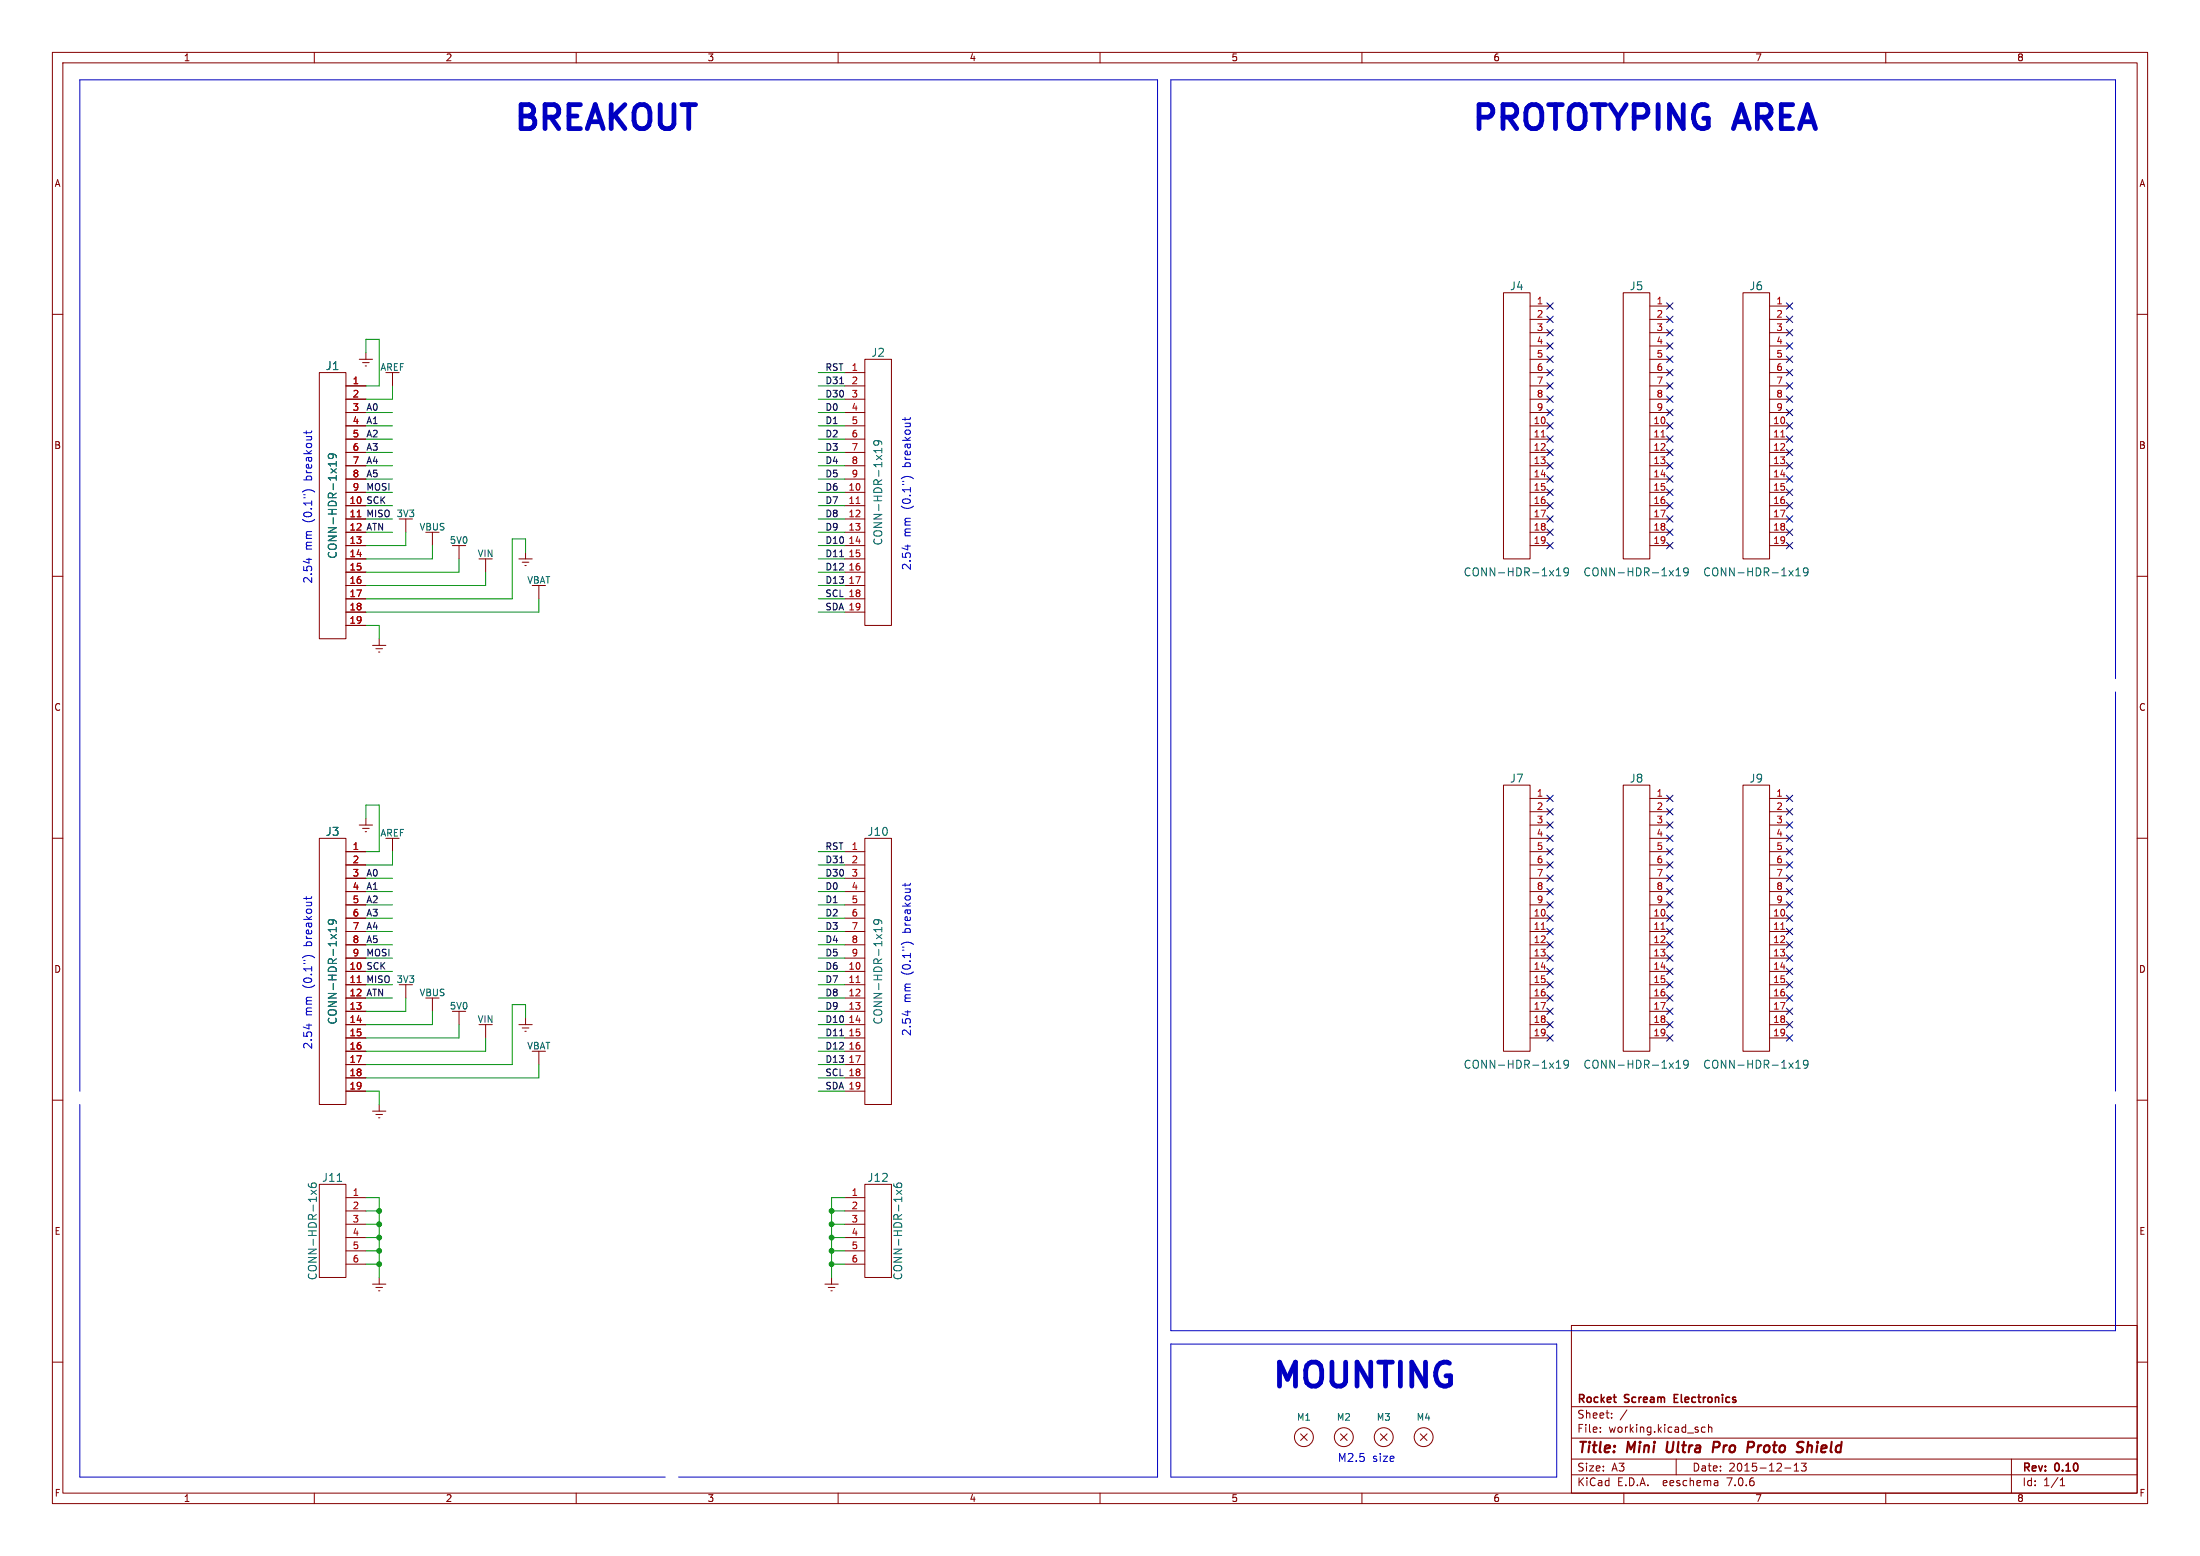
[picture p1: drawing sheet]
<svg xmlns="http://www.w3.org/2000/svg" width="420mm" height="297mm" viewBox="0 0 420 297" stroke-linecap="round" stroke-linejoin="round" font-family="sans-serif">
<g fill="none" stroke="#840000" stroke-width=".19">
<path d="M10 10h400v277h-400zM12 12h396v273h-396zM60 10v2M110 10v2M160 10v2M210 10v2M260 10v2M310 10v2M360 10v2M10 60h2M287 55.9h5.1v50.8h-5.1zM292.1 58.4h3.8"/>
<path d="M309.9 55.9h5.1v50.8h-5.1zM315 58.4h3.8M332.7 55.9h5.1v50.8h-5.1zM337.8 58.4h3.8M408 60h2M61 71.1h5v50.8h-5zM66 73.7h3.8M66 76.2h3.8M66 78.7h3.8M68.6 68.6h2.5M69.2 69.2h1.3M69.7 69.9h.3"/>
<path d="M69.8 67.3v1.3M74.9 71.1v2.6M161.3 71.1h3.8M161.3 73.7h3.8M161.3 76.2h3.8M161.3 78.7h3.8M165.1 68.6h5.1v50.8h-5.1zM292.1 61h3.8M292.1 63.5h3.8M292.1 66h3.8M292.1 68.6h3.8M292.1 71.1h3.8"/>
<path d="M292.1 73.7h3.8M292.1 76.2h3.8M292.1 78.7h3.8M315 61h3.8M315 63.5h3.8M315 66h3.8M315 68.6h3.8M315 71.1h3.8M315 73.7h3.8M315 76.2h3.8M315 78.7h3.8M337.8 61h3.8"/>
<path d="M337.8 63.5h3.8M337.8 66h3.8M337.8 68.6h3.8M337.8 71.1h3.8M337.8 73.7h3.8M337.8 76.2h3.8M337.8 78.7h3.8M66 81.3h3.8M66 83.8h3.8M66 86.4h3.8M66 88.9h3.8M66 91.4h3.8"/>
<path d="M66 94h3.8M66 96.5h3.8M66 99.1h3.8M77.5 99.1v2.5M161.3 81.3h3.8M161.3 83.8h3.8M161.3 86.4h3.8M161.3 88.9h3.8M161.3 91.4h3.8M161.3 94h3.8M161.3 96.5h3.8M161.3 99.1h3.8"/>
<path d="M292.1 81.3h3.8M292.1 83.8h3.8M292.1 86.4h3.8M292.1 88.9h3.8M292.1 91.4h3.8M292.1 94h3.8M292.1 96.5h3.8M292.1 99.1h3.8M315 81.3h3.8M315 83.8h3.8M315 86.4h3.8M315 88.9h3.8"/>
<path d="M315 91.4h3.8M315 94h3.8M315 96.5h3.8M315 99.1h3.8M337.8 81.3h3.8M337.8 83.8h3.8M337.8 86.4h3.8M337.8 88.9h3.8M337.8 91.4h3.8M337.8 94h3.8M337.8 96.5h3.8M337.8 99.1h3.8"/>
<path d="M10 110h2M66 101.6h3.8M66 104.1h3.8M66 106.7h3.8M66 109.2h3.8M66 111.8h3.8M66 114.3h3.8M66 116.8h3.8M66 119.4h3.8M82.5 101.6v2.5M87.6 104.1v2.6M92.7 106.7v2.5"/>
<path d="M99.1 106.7h2.5M99.7 107.3h1.3M100.2 108h.3M100.3 105.4v1.3M102.9 111.8v2.5M161.3 101.6h3.8M161.3 104.1h3.8M161.3 106.7h3.8M161.3 109.2h3.8M161.3 111.8h3.8M161.3 114.3h3.8M161.3 116.8h3.8"/>
<path d="M292.1 101.6h3.8M292.1 104.1h3.8M315 101.6h3.8M315 104.1h3.8M337.8 101.6h3.8M337.8 104.1h3.8M408 110h2M71.1 123.2h2.6M71.8 123.8h1.2M72.3 124.5h.2M72.4 121.9v1.3M10 160h2"/>
<path d="M68.6 157.5h2.5M69.2 158.1h1.3M69.7 158.8h.3M69.8 156.2v1.3M287 149.9h5.1v50.8h-5.1zM292.1 154.9h3.8M292.1 152.4h3.8M292.1 157.5h3.8M309.9 149.9h5.1v50.8h-5.1zM315 154.9h3.8M315 152.4h3.8M315 157.5h3.8"/>
<path d="M332.7 149.9h5.1v50.8h-5.1zM337.8 154.9h3.8M337.8 152.4h3.8M337.8 157.5h3.8M408 160h2M61 160h5v50.8h-5zM66 175.3h3.8M66 177.8h3.8M66 162.6h3.8M66 165.1h3.8M66 167.6h3.8M66 170.2h3.8"/>
<path d="M66 172.7h3.8M74.9 160v2.6M161.3 175.3h3.8M161.3 177.8h3.8M161.3 162.6h3.8M161.3 165.1h3.8M161.3 167.6h3.8M161.3 170.2h3.8M161.3 172.7h3.8M165.1 160h5.1v50.8h-5.1zM292.1 175.3h3.8M292.1 177.8h3.8"/>
<path d="M292.1 160h3.8M292.1 162.6h3.8M292.1 165.1h3.8M292.1 167.6h3.8M292.1 170.2h3.8M292.1 172.7h3.8M315 175.3h3.8M315 177.8h3.8M315 160h3.8M315 162.6h3.8M315 165.1h3.8M315 167.6h3.8"/>
<path d="M315 170.2h3.8M315 172.7h3.8M337.8 175.3h3.8M337.8 177.8h3.8M337.8 160h3.8M337.8 162.6h3.8M337.8 165.1h3.8M337.8 167.6h3.8M337.8 170.2h3.8M337.8 172.7h3.8M66 180.3h3.8M66 182.9h3.8"/>
<path d="M66 185.4h3.8M66 188h3.8M66 190.5h3.8M66 193h3.8M66 195.6h3.8M66 198.1h3.8M77.5 188v2.5M82.5 190.5v2.5M87.6 193v2.6M92.7 195.6v2.5M99.1 195.6h2.5M99.7 196.2h1.3"/>
<path d="M100.2 196.9h.3M100.3 194.3v1.3M161.3 180.3h3.8M161.3 182.9h3.8M161.3 185.4h3.8M161.3 188h3.8M161.3 190.5h3.8M161.3 193h3.8M161.3 195.6h3.8M161.3 198.1h3.8M292.1 180.3h3.8M292.1 182.9h3.8"/>
<path d="M292.1 185.4h3.8M292.1 188h3.8M292.1 190.5h3.8M292.1 193h3.8M292.1 195.6h3.8M292.1 198.1h3.8M315 180.3h3.8M315 182.9h3.8M315 185.4h3.8M315 188h3.8M315 190.5h3.8M315 193h3.8"/>
<path d="M315 195.6h3.8M315 198.1h3.8M337.8 180.3h3.8M337.8 182.9h3.8M337.8 185.4h3.8M337.8 188h3.8M337.8 190.5h3.8M337.8 193h3.8M337.8 195.6h3.8M337.8 198.1h3.8M10 210h2M66 200.7h3.8"/>
<path d="M66 203.2h3.8M66 205.7h3.8M66 208.3h3.8M71.1 212.1h2.6M71.8 212.7h1.2M72.3 213.4h.2M72.4 210.8v1.3M102.9 200.7v2.5M161.3 200.7h3.8M161.3 203.2h3.8M161.3 205.7h3.8M161.3 208.3h3.8"/>
<path d="M408 210h2M61 226.1h5v17.7h-5zM66 231.1h3.8M66 228.6h3.8M66 233.7h3.8M66 236.2h3.8M66 238.8h3.8M161.3 231.1h3.8M161.3 228.6h3.8M161.3 233.7h3.8M161.3 236.2h3.8M161.3 238.8h3.8"/>
<path d="M165.1 226.1h5.1v17.7h-5.1zM10 260h2M66 241.3h3.8M71.1 245.1h2.6M71.8 245.7h1.2M72.3 246.4h.2M72.4 243.8v1.3M157.5 245.1h2.5M158.1 245.7h1.3M158.6 246.4h.3M158.7 243.8v1.3M161.3 241.3h3.8"/>
<path d="M300 253h108v32h-108zM408 260h2M248.3 273.7l1.3 1.3M249.6 273.7l-1.3 1.3M255.9 273.7l1.3 1.3M257.2 273.7l-1.3 1.3M263.5 273.7l1.3 1.3M264.8 273.7l-1.3 1.3M271.1 273.7l1.3 1.3M272.4 273.7l-1.3 1.3M300 278.5h108M300 274.5h108"/>
<path d="M300 268.5h108M305.5 273.2v.2M305.5 272.5v.1M307.7 270.5v.2M307.7 269.8v.1M310.6 269.1l-1.3 1.9M320 278.5v3M325.5 272.5l-.4-.1-.3 .3 .1 .6h.6M326.2 272.5l.2-.1 .3 .1 .1 .9M326.2 271.9v1.5M342.5 279.7l.4-.4v1.5M343.9 279.3h.9l-.5 .6 .4 .1v.6l-.2 .2-.6-.2"/>
<path d="M384 278.5v6.5M60 285v2M110 285v2M160 285v2M210 285v2M260 285v2M300 281.5h108M310 285v2M327.9 282.7v.9M327.9 283.5l-.1 .1M327.9 282.9l-.1 .1M340.7 280.2h1.2"/>
<path d="M342.5 280.8h.9M360 285v2M393.3 283.6h.9M393.3 282.5l.4-.4v1.5"/>
<circle cx="248.9" cy="274.3" r="1.8"/>
<circle cx="256.5" cy="274.3" r="1.8"/>
<circle cx="264.2" cy="274.3" r="1.8"/>
<circle cx="271.8" cy="274.3" r="1.8"/>
</g>
<path d="M318.3 275.2l-.2 1.6 .4 .4M328 275.2h-.8l-.2 2M328 276.2l-.9 .1M333.8 275.2l.9 .1a.58 .58 0 0 1-.3 1h-.8M345.2 275.2l-.2 2M345.7 275.9l-.6 .2" fill="none" stroke="#840000" stroke-width=".4"/>
<path d="M319.6 266.9h.5M320.3 266.2h-.7v1.5h.7" fill="none" stroke="#840000" stroke-width=".3"/>
<path d="M68.2 98.6h.7M163.4 96.1h.8M294.2 83.4h.8M317.1 83.4h.7M340 83.4h.7M294.2 177.4h.8M317.1 177.4h.7M340 177.4h.7M68.2 187.5h.7M163.4 187.5h.8" fill="none" stroke="#a90000" stroke-width=".19"/>
<g fill="none" stroke="#006464" stroke-width=".19">
<path d="M63.3 86.7l.3 .2v.3l-.3 .3-.6-.1v-.5l.1-.2a1.01 1.01 0 0 1 1.4 .4v.3M64.2 88.1v.9M64.2 88.5h-1.5l.4 .5M167.5 84.1l.3 .3v.3l-.3 .3-.6-.2-.1-.4 .2-.2a1.01 1.01 0 0 1 1.3 .3v.3M168.3 85.6v.8M168.3 86h-1.5l.4 .4M297.1 109.9h.9M297.1 108.8l.4-.4v1.5M299.4 109l-.3 .3h-.3l-.2-.3 .1-.5 .4-.1 .3 .1a1.01 1.01 0 0 1-.4 1.4h-.3M320 108.8l.4-.4v1.5M320 109.9h.8M322.3 109l-.3 .3h-.3l-.3-.3 .2-.5 .4-.1 .2 .1a1.01 1.01 0 0 1-.3 1.4h-.3"/>
<path d="M342.8 109.9h.9M342.8 108.8l.5-.4v1.5M345.2 109l-.3 .3h-.3l-.3-.3 .1-.5 .5-.1 .2 .1a1.01 1.01 0 0 1-.4 1.4h-.3M63.3 175.6l.3 .2v.3l-.3 .3-.6-.1v-.5l.1-.2a1.01 1.01 0 0 1 1.4 .4v.3M64.2 177v.9M64.2 177.4h-1.5l.4 .5M167.5 175.6l.3 .2v.3l-.3 .3-.6-.1-.1-.5 .2-.2a1.01 1.01 0 0 1 1.3 .4v.3M168.3 177.4h-1.5l.4 .5M168.3 177v.9M297.1 203.9h.9M297.1 202.8l.4-.4v1.5M299.4 203l-.3 .3h-.3l-.2-.3 .1-.6h.4l.3 .1a1.01 1.01 0 0 1-.4 1.4h-.3"/>
<path d="M320 203.9h.8M320 202.8l.4-.4v1.5M322.3 203l-.3 .3h-.3l-.3-.3 .2-.6h.4l.2 .1a1.01 1.01 0 0 1-.3 1.4h-.3M342.8 203.9h.9M342.8 202.8l.5-.4v1.5M345.2 203l-.3 .3h-.3l-.3-.3 .1-.6h.5l.2 .1a1.01 1.01 0 0 1-.4 1.4h-.3M58.9 226a.6 .6 0 0 0 .6 .7h.6l.2-.2 .1-.4-.2-.2-.5-.1-.2 .2-.1 .4 .3 .3M59.4 227.2l1 .8M60.4 227.2l-1 .8M64.4 225.5h.8M170.6 226a.6 .6 0 0 0 .7 .7h.6l.2-.2v-.4l-.1-.2-.5-.1-.2 .2-.1 .4 .3 .3M171.1 227.2l1 .8"/>
<path d="M172.1 227.2l-1 .8"/>
</g>
<path d="M160.3 73.2h.7M160.3 106.3h.7M160.3 164.7h.7M160.3 197.7h.7" fill="none" stroke="#0f0f0f" stroke-width=".19"/>
<g fill="none" stroke="#0000c2" stroke-width=".19">
<path d="M172.8 79.7v.6M173.8 79.7l-.2 .4h-1.3M57.8 93.9a1.75 1.75 0 0 1 2.3 0M58.5 82.2v.6M59.5 82.2l-.2 .4h-1.3M172.1 91.4a1.75 1.75 0 0 1 2.3 0M59 106.5v1M173.3 104v1M403.9 129.5v-114.3h-180.4v238.8h180.4v-43.2M403.9 132.1v76.2M58.5 171.1v.6M59.5 171.1l-.2 .4h-1.3"/>
<path d="M172.8 168.6v.6M173.8 168.6l-.2 .4h-1.3M57.8 182.8a1.75 1.75 0 0 1 2.3 0M59 195.4v1M172.1 180.3a1.75 1.75 0 0 1 2.3 0M173.3 192.9v1M15.2 210.8v71.1h111.8M15.2 208.3v-193.1h205.8v266.7h-91.5M223.5 256.5h73.7v25.4h-73.7z"/>
</g>
<g fill="none" stroke="#009600" stroke-width=".19">
<path d="M69.8 67.3v-2.5h2.6v8.9h-2.6M69.8 78.7h5.1M74.9 73.7v2.5h-5.1M156.2 78.7h5.1M156.2 71.1h5.1M156.2 76.2h5.1M156.2 73.7h5.1M69.8 86.4h5.1M69.8 88.9h5.1M69.8 83.8h5.1M69.8 91.4h5.1M69.8 94h5.1"/>
<path d="M69.8 96.5h5.1M69.8 81.3h5.1M69.8 99.1h5.1M156.2 86.4h5.1M156.2 88.9h5.1M156.2 83.8h5.1M156.2 91.4h5.1M156.2 94h5.1M156.2 96.5h5.1M156.2 81.3h5.1M156.2 99.1h5.1M69.8 119.4h2.6v2.5"/>
<path d="M69.8 101.6h5.1M77.5 101.6v2.5h-7.7M82.5 104.1v2.6h-12.7M87.6 106.7v2.5h-17.8M92.7 109.2v2.6h-22.9M100.3 105.4v-2.5h-2.5v11.4h-28M102.9 114.3v2.5h-33.1M156.2 106.7h5.1M156.2 116.8h5.1M156.2 114.3h5.1M156.2 111.8h5.1M156.2 101.6h5.1"/>
<path d="M156.2 109.2h5.1M156.2 104.1h5.1M69.8 156.2v-2.5h2.6v8.9h-2.6M69.8 175.3h5.1M69.8 177.8h5.1M69.8 167.6h5.1M69.8 172.7h5.1M69.8 170.2h5.1M74.9 162.6v2.5h-5.1M156.2 175.3h5.1M156.2 177.8h5.1M156.2 162.6h5.1"/>
<path d="M156.2 165.1h5.1M156.2 167.6h5.1M156.2 172.7h5.1M156.2 170.2h5.1M69.8 180.3h5.1M69.8 185.4h5.1M69.8 190.5h5.1M69.8 182.9h5.1M69.8 188h5.1M77.5 190.5v2.5h-7.7M82.5 193v2.6h-12.7M87.6 195.6v2.5h-17.8"/>
<path d="M92.7 198.1v2.6h-22.9M100.3 194.3v-2.5h-2.5v11.4h-28M156.2 180.3h5.1M156.2 185.4h5.1M156.2 193h5.1M156.2 195.6h5.1M156.2 190.5h5.1M156.2 198.1h5.1M156.2 182.9h5.1M156.2 188h5.1M69.8 208.3h2.6v2.5M102.9 203.2v2.5h-33.1"/>
<path d="M156.2 205.7h5.1M156.2 208.3h5.1M156.2 203.2h5.1M156.2 200.7h5.1M69.8 231.1h2.6M69.8 228.6h2.6v15.2M69.8 233.7h2.6M69.8 236.2h2.6M69.8 238.8h2.6M158.7 231.1h2.6M158.7 233.7h2.6M158.7 236.2h2.6"/>
<path d="M158.7 238.8h2.6M161.3 228.6h-2.6v15.2M69.8 241.3h2.6M158.7 241.3h2.6"/>
</g>
<g fill="none" stroke="#000084" stroke-width=".19">
<path d="M295.3 57.8l1.2 1.2M296.5 57.8l-1.2 1.2M318.2 57.8l1.2 1.2M319.4 57.8l-1.2 1.2M341 57.8l1.2 1.2M342.2 57.8l-1.2 1.2M295.3 62.9l1.2 1.2M295.3 60.4l1.2 1.2M295.3 68l1.2 1.2M295.3 65.4l1.2 1.2M295.3 70.5l1.2 1.2M295.3 75.6l1.2 1.2"/>
<path d="M295.3 73.1l1.2 1.2M295.3 78.1l1.2 1.2M296.5 62.9l-1.2 1.2M296.5 60.4l-1.2 1.2M296.5 68l-1.2 1.2M296.5 65.4l-1.2 1.2M296.5 70.5l-1.2 1.2M296.5 75.6l-1.2 1.2M296.5 73.1l-1.2 1.2M296.5 78.1l-1.2 1.2M318.2 65.4l1.2 1.2M318.2 73.1l1.2 1.2"/>
<path d="M318.2 75.6l1.2 1.2M318.2 70.5l1.2 1.2M318.2 68l1.2 1.2M318.2 62.9l1.2 1.2M318.2 60.4l1.2 1.2M318.2 78.1l1.2 1.2M319.4 65.4l-1.2 1.2M319.4 73.1l-1.2 1.2M319.4 75.6l-1.2 1.2M319.4 70.5l-1.2 1.2M319.4 68l-1.2 1.2M319.4 62.9l-1.2 1.2"/>
<path d="M319.4 78.1l-1.2 1.2M319.4 60.4l-1.2 1.2M341 62.9l1.2 1.2M341 73.1l1.2 1.2M341 70.5l1.2 1.2M341 75.6l1.2 1.2M341 68l1.2 1.2M341 78.1l1.2 1.2M341 60.4l1.2 1.2M341 65.4l1.2 1.2M342.2 62.9l-1.2 1.2M342.2 73.1l-1.2 1.2"/>
<path d="M342.2 70.5l-1.2 1.2M342.2 75.6l-1.2 1.2M342.2 68l-1.2 1.2M342.2 78.1l-1.2 1.2M342.2 65.4l-1.2 1.2M342.2 60.4l-1.2 1.2M295.3 88.3l1.2 1.2M295.3 93.4l1.2 1.2M295.3 98.5l1.2 1.2M295.3 95.9l1.2 1.2M295.3 90.8l1.2 1.2M295.3 85.8l1.2 1.2"/>
<path d="M295.3 83.2l1.2 1.2M295.3 80.7l1.2 1.2M296.5 88.3l-1.2 1.2M296.5 95.9l-1.2 1.2M296.5 93.4l-1.2 1.2M296.5 90.8l-1.2 1.2M296.5 85.8l-1.2 1.2M296.5 98.5l-1.2 1.2M296.5 83.2l-1.2 1.2M296.5 80.7l-1.2 1.2M318.2 95.9l1.2 1.2M318.2 88.3l1.2 1.2"/>
<path d="M318.2 98.5l1.2 1.2M318.2 85.8l1.2 1.2M318.2 90.8l1.2 1.2M318.2 93.4l1.2 1.2M318.2 80.7l1.2 1.2M318.2 83.2l1.2 1.2M319.4 85.8l-1.2 1.2M319.4 95.9l-1.2 1.2M319.4 93.4l-1.2 1.2M319.4 98.5l-1.2 1.2M319.4 90.8l-1.2 1.2M319.4 80.7l-1.2 1.2"/>
<path d="M319.4 88.3l-1.2 1.2M319.4 83.2l-1.2 1.2M341 95.9l1.2 1.2M341 98.5l1.2 1.2M341 93.4l1.2 1.2M341 88.3l1.2 1.2M341 85.8l1.2 1.2M341 90.8l1.2 1.2M341 83.2l1.2 1.2M341 80.7l1.2 1.2M342.2 95.9l-1.2 1.2M342.2 98.5l-1.2 1.2"/>
<path d="M342.2 93.4l-1.2 1.2M342.2 85.8l-1.2 1.2M342.2 90.8l-1.2 1.2M342.2 83.2l-1.2 1.2M342.2 80.7l-1.2 1.2M342.2 88.3l-1.2 1.2M295.3 101l1.2 1.2M295.3 103.5l1.2 1.2M296.5 101l-1.2 1.2M296.5 103.5l-1.2 1.2M318.2 103.5l1.2 1.2M318.2 101l1.2 1.2"/>
<path d="M319.4 101l-1.2 1.2M319.4 103.5l-1.2 1.2M341 103.5l1.2 1.2M341 101l1.2 1.2M342.2 103.5l-1.2 1.2M342.2 101l-1.2 1.2M295.3 151.8l1.2 1.2M295.3 156.9l1.2 1.2M295.3 154.3l1.2 1.2M295.3 159.4l1.2 1.2M296.5 151.8l-1.2 1.2M296.5 156.9l-1.2 1.2"/>
<path d="M296.5 154.3l-1.2 1.2M296.5 159.4l-1.2 1.2M318.2 151.8l1.2 1.2M318.2 156.9l1.2 1.2M318.2 154.3l1.2 1.2M318.2 159.4l1.2 1.2M319.4 151.8l-1.2 1.2M319.4 156.9l-1.2 1.2M319.4 154.3l-1.2 1.2M319.4 159.4l-1.2 1.2M341 154.3l1.2 1.2M341 151.8l1.2 1.2"/>
<path d="M341 159.4l1.2 1.2M341 156.9l1.2 1.2M342.2 156.9l-1.2 1.2M342.2 154.3l-1.2 1.2M342.2 151.8l-1.2 1.2M342.2 159.4l-1.2 1.2M295.3 174.7l1.2 1.2M295.3 172.1l1.2 1.2M295.3 164.5l1.2 1.2M295.3 162l1.2 1.2M295.3 169.6l1.2 1.2M295.3 167l1.2 1.2"/>
<path d="M295.3 177.2l1.2 1.2M295.3 179.7l1.2 1.2M296.5 174.7l-1.2 1.2M296.5 177.2l-1.2 1.2M296.5 164.5l-1.2 1.2M296.5 162l-1.2 1.2M296.5 169.6l-1.2 1.2M296.5 172.1l-1.2 1.2M296.5 167l-1.2 1.2M296.5 179.7l-1.2 1.2M318.2 179.7l1.2 1.2M318.2 177.2l1.2 1.2"/>
<path d="M318.2 162l1.2 1.2M318.2 164.5l1.2 1.2M318.2 167l1.2 1.2M318.2 174.7l1.2 1.2M318.2 169.6l1.2 1.2M318.2 172.1l1.2 1.2M319.4 179.7l-1.2 1.2M319.4 177.2l-1.2 1.2M319.4 174.7l-1.2 1.2M319.4 162l-1.2 1.2M319.4 172.1l-1.2 1.2M319.4 167l-1.2 1.2"/>
<path d="M319.4 164.5l-1.2 1.2M319.4 169.6l-1.2 1.2M341 169.6l1.2 1.2M341 172.1l1.2 1.2M341 174.7l1.2 1.2M341 167l1.2 1.2M341 177.2l1.2 1.2M341 179.7l1.2 1.2M341 164.5l1.2 1.2M341 162l1.2 1.2M342.2 167l-1.2 1.2M342.2 169.6l-1.2 1.2"/>
<path d="M342.2 164.5l-1.2 1.2M342.2 172.1l-1.2 1.2M342.2 174.7l-1.2 1.2M342.2 179.7l-1.2 1.2M342.2 177.2l-1.2 1.2M342.2 162l-1.2 1.2M295.3 197.5l1.2 1.2M295.3 195l1.2 1.2M295.3 189.9l1.2 1.2M295.3 192.4l1.2 1.2M295.3 182.3l1.2 1.2M295.3 184.8l1.2 1.2"/>
<path d="M295.3 187.4l1.2 1.2M296.5 197.5l-1.2 1.2M296.5 182.3l-1.2 1.2M296.5 184.8l-1.2 1.2M296.5 195l-1.2 1.2M296.5 189.9l-1.2 1.2M296.5 187.4l-1.2 1.2M296.5 192.4l-1.2 1.2M318.2 189.9l1.2 1.2M318.2 192.4l1.2 1.2M318.2 187.4l1.2 1.2M318.2 182.3l1.2 1.2"/>
<path d="M318.2 195l1.2 1.2M318.2 197.5l1.2 1.2M318.2 184.8l1.2 1.2M319.4 189.9l-1.2 1.2M319.4 192.4l-1.2 1.2M319.4 187.4l-1.2 1.2M319.4 182.3l-1.2 1.2M319.4 195l-1.2 1.2M319.4 197.5l-1.2 1.2M319.4 184.8l-1.2 1.2M341 192.4l1.2 1.2M341 197.5l1.2 1.2"/>
<path d="M341 189.9l1.2 1.2M341 195l1.2 1.2M341 184.8l1.2 1.2M341 182.3l1.2 1.2M341 187.4l1.2 1.2M342.2 192.4l-1.2 1.2M342.2 197.5l-1.2 1.2M342.2 189.9l-1.2 1.2M342.2 195l-1.2 1.2M342.2 184.8l-1.2 1.2M342.2 182.3l-1.2 1.2M342.2 187.4l-1.2 1.2"/>
</g>
<g fill="#009600" stroke="#009600" stroke-width=".19">
<circle cx="158.7" cy="231.1" r=".46"/>
<circle cx="72.4" cy="233.7" r=".46"/>
<circle cx="72.4" cy="238.8" r=".46"/>
<circle cx="72.4" cy="236.2" r=".46"/>
<circle cx="72.4" cy="231.1" r=".46"/>
<circle cx="72.4" cy="241.3" r=".46"/>
<circle cx="158.7" cy="236.2" r=".46"/>
<circle cx="158.7" cy="238.8" r=".46"/>
<circle cx="158.7" cy="241.3" r=".46"/>
<circle cx="158.7" cy="233.7" r=".46"/>
</g>
<g font-size="6.4" fill="#0000c2">
<text x="97.8" y="25.2">BREAKOUT</text>
<text x="280.7" y="25.2">PROTOTYPING</text>
<text x="331.7" y="25.2">AREA</text>
<text x="242.6" y="265.2">MOUNTING</text>
</g>
<g font-size="2.8" fill="#840000">
<text x="301" y="277.9">Title:</text>
<text x="310.6" y="277.9">Mini</text>
<text x="319" y="277.9">Ultra</text>
<text x="328.6" y="277.9">Pro</text>
<text x="336" y="277.9">Proto</text>
<text x="346.3" y="277.9">Shield</text>
</g>
<g font-size="2.1" fill="#006464">
<text x="288.2" y="55.6">J4</text>
<text x="311" y="55.6">J5</text>
<text x="333.9" y="55.6">J6</text>
<text x="62.1" y="70.8">J1</text>
<text x="166.3" y="68.3">J2</text>
<text x="64.5" y="106.8" transform="rotate(-90 64.5 106.8)">CONN-HDR-1x19</text>
<text x="168.6" y="104.2" transform="rotate(-90 168.6 104.2)">CONN-HDR-1x19</text>
<text x="279.3" y="110.2">CONN-HDR-1x19</text>
<text x="302.2" y="110.2">CONN-HDR-1x19</text>
<text x="325" y="110.2">CONN-HDR-1x19</text>
<text x="288.2" y="149.6">J7</text>
<text x="311" y="149.6">J8</text>
<text x="333.9" y="149.6">J9</text>
<text x="62.1" y="159.7">J3</text>
<text x="165.5" y="159.7">J10</text>
<text x="64.5" y="195.7" transform="rotate(-90 64.5 195.7)">CONN-HDR-1x19</text>
<text x="168.6" y="195.7" transform="rotate(-90 168.6 195.7)">CONN-HDR-1x19</text>
<text x="279.3" y="204.2">CONN-HDR-1x19</text>
<text x="302.2" y="204.2">CONN-HDR-1x19</text>
<text x="325" y="204.2">CONN-HDR-1x19</text>
<text x="61.4" y="225.8">J11</text>
<text x="165.5" y="225.8">J12</text>
<text x="60.7" y="244.5" transform="rotate(-90 60.7 244.5)">CONN-HDR-1x6</text>
<text x="172.4" y="244.5" transform="rotate(-90 172.4 244.5)">CONN-HDR-1x6</text>
</g>
<g font-size="2.1" fill="#0000c2">
<text x="174" y="89.1" transform="rotate(-90 174 89.1)">breakout</text>
<text x="59.7" y="91.6" transform="rotate(-90 59.7 91.6)">breakout</text>
<text x="59.7" y="99.7" transform="rotate(-90 59.7 99.7)">(0.1&quot;)</text>
<text x="174" y="97.2" transform="rotate(-90 174 97.2)">(0.1&quot;)</text>
<text x="59.7" y="105.1" transform="rotate(-90 59.7 105.1)">mm</text>
<text x="174" y="102.6" transform="rotate(-90 174 102.6)">mm</text>
<text x="59.7" y="111.5" transform="rotate(-90 59.7 111.5)">2.54</text>
<text x="174" y="109" transform="rotate(-90 174 109)">2.54</text>
<text x="174" y="178" transform="rotate(-90 174 178)">breakout</text>
<text x="59.7" y="180.5" transform="rotate(-90 59.7 180.5)">breakout</text>
<text x="59.7" y="188.6" transform="rotate(-90 59.7 188.6)">(0.1&quot;)</text>
<text x="174" y="191.5" transform="rotate(-90 174 191.5)">mm</text>
<text x="174" y="186.1" transform="rotate(-90 174 186.1)">(0.1&quot;)</text>
<text x="59.7" y="194" transform="rotate(-90 59.7 194)">mm</text>
<text x="174" y="197.9" transform="rotate(-90 174 197.9)">2.54</text>
<text x="59.7" y="200.4" transform="rotate(-90 59.7 200.4)">2.54</text>
<text x="255.3" y="279.1">M2.5</text>
<text x="262" y="279.1">size</text>
</g>
<g font-size="2.1" fill="#840000">
<text x="301" y="268.2">Rocket</text>
<text x="310.2" y="268.2">Scream</text>
<text x="320.3" y="268.2">Electronics</text>
<text x="301" y="273.7">File:</text>
<text x="301" y="271">Sheet:</text>
<text x="307.1" y="273.7">working.kicad_sch</text>
<text x="301" y="281.1">Size:</text>
<text x="307.6" y="281.1">A3</text>
<text x="323" y="281.1">Date:</text>
<text x="330" y="281.1">2015-12-13</text>
<text x="386" y="281.3">Rev:</text>
<text x="392.4" y="281.3">0.10</text>
<text x="301" y="283.9">KiCad</text>
<text x="308.7" y="283.9">E.D.A.</text>
<text x="317.6" y="283.9">eeschema</text>
<text x="330" y="283.9">7.0.6</text>
<text x="386" y="283.9">Id:</text>
<text x="390.1" y="283.9">1/1</text>
</g>
<g font-size="1.8" fill="#840000">
<text x="35" y="11.9">1</text>
<text x="85" y="11.9">2</text>
<text x="135" y="11.9">3</text>
<text x="185" y="11.9">4</text>
<text x="235" y="11.9">5</text>
<text x="285" y="11.9">6</text>
<text x="335" y="11.9">7</text>
<text x="385" y="11.9">8</text>
<text x="10.3" y="35.9">A</text>
<text x="408.3" y="35.9">A</text>
<text x="10.3" y="85.9">B</text>
<text x="408.2" y="85.9">B</text>
<text x="10.3" y="135.9">C</text>
<text x="408.2" y="135.9">C</text>
<text x="10.3" y="185.9">D</text>
<text x="408.2" y="185.9">D</text>
<text x="10.3" y="235.9">E</text>
<text x="408.3" y="235.9">E</text>
<text x="10.3" y="285.9">F</text>
<text x="35" y="286.9">1</text>
<text x="85" y="286.9">2</text>
<text x="135" y="286.9">3</text>
<text x="185" y="286.9">4</text>
<text x="235" y="286.9">5</text>
<text x="285" y="286.9">6</text>
<text x="335" y="286.9">7</text>
<text x="385" y="286.9">8</text>
<text x="408.3" y="285.9">F</text>
</g>
<g font-size="1.8" fill="#a90000">
<text x="293.3" y="58.2">1</text>
<text x="316.2" y="58.2">1</text>
<text x="339" y="58.2">1</text>
<text x="293.3" y="60.7">2</text>
<text x="293.3" y="63.2">3</text>
<text x="293.3" y="65.8">4</text>
<text x="316.2" y="60.7">2</text>
<text x="316.2" y="63.2">3</text>
<text x="316.2" y="65.8">4</text>
<text x="339" y="60.7">2</text>
<text x="339" y="63.2">3</text>
<text x="339" y="65.8">4</text>
<text x="162.5" y="70.9">1</text>
<text x="293.3" y="68.3">5</text>
<text x="293.3" y="70.9">6</text>
<text x="316.2" y="68.3">5</text>
<text x="316.2" y="70.9">6</text>
<text x="339" y="68.3">5</text>
<text x="339" y="70.9">6</text>
<text x="67.2" y="75.9">2</text>
<text x="67.2" y="73.4">1</text>
<text x="162.5" y="73.4">2</text>
<text x="162.5" y="75.9">3</text>
<text x="293.3" y="73.4">7</text>
<text x="293.3" y="75.9">8</text>
<text x="316.2" y="73.4">7</text>
<text x="316.2" y="75.9">8</text>
<text x="339" y="73.4">7</text>
<text x="339" y="75.9">8</text>
<text x="67.2" y="78.5">3</text>
<text x="67.2" y="81">4</text>
<text x="67.2" y="83.6">5</text>
<text x="162.5" y="78.5">4</text>
<text x="162.5" y="81">5</text>
<text x="162.5" y="83.6">6</text>
<text x="292.7" y="81">10</text>
<text x="292.7" y="83.6">11</text>
<text x="293.3" y="78.5">9</text>
<text x="315.6" y="81">10</text>
<text x="315.6" y="83.6">11</text>
<text x="316.2" y="78.5">9</text>
<text x="338.4" y="81">10</text>
<text x="338.4" y="83.6">11</text>
<text x="339" y="78.5">9</text>
<text x="67.2" y="86.1">6</text>
<text x="67.2" y="88.6">7</text>
<text x="162.5" y="86.1">7</text>
<text x="162.5" y="88.6">8</text>
<text x="292.7" y="86.1">12</text>
<text x="292.7" y="88.6">13</text>
<text x="315.6" y="86.1">12</text>
<text x="315.6" y="88.6">13</text>
<text x="338.4" y="86.1">12</text>
<text x="338.4" y="88.6">13</text>
<text x="67.2" y="91.2">8</text>
<text x="67.2" y="93.7">9</text>
<text x="161.9" y="93.7">10</text>
<text x="162.5" y="91.2">9</text>
<text x="292.7" y="91.2">14</text>
<text x="292.7" y="93.7">15</text>
<text x="315.6" y="91.2">14</text>
<text x="315.6" y="93.7">15</text>
<text x="338.4" y="91.2">14</text>
<text x="338.4" y="93.7">15</text>
<text x="66.6" y="96.3">10</text>
<text x="66.6" y="98.8">11</text>
<text x="66.6" y="101.3">12</text>
<text x="161.9" y="96.3">11</text>
<text x="161.9" y="98.8">12</text>
<text x="161.9" y="101.3">13</text>
<text x="292.7" y="96.3">16</text>
<text x="292.7" y="98.8">17</text>
<text x="292.7" y="101.3">18</text>
<text x="315.6" y="96.3">16</text>
<text x="315.6" y="98.8">17</text>
<text x="315.6" y="101.3">18</text>
<text x="338.4" y="96.3">16</text>
<text x="338.4" y="98.8">17</text>
<text x="338.4" y="101.3">18</text>
<text x="66.6" y="103.9">13</text>
<text x="66.6" y="106.4">14</text>
<text x="161.9" y="103.9">14</text>
<text x="161.9" y="106.4">15</text>
<text x="292.7" y="103.9">19</text>
<text x="315.6" y="103.9">19</text>
<text x="338.4" y="103.9">19</text>
<text x="66.6" y="109">15</text>
<text x="66.6" y="111.5">16</text>
<text x="161.9" y="109">16</text>
<text x="161.9" y="111.5">17</text>
<text x="66.6" y="114">17</text>
<text x="66.6" y="116.6">18</text>
<text x="66.6" y="119.1">19</text>
<text x="293.3" y="154.7">2</text>
<text x="293.3" y="152.1">1</text>
<text x="316.2" y="154.7">2</text>
<text x="316.2" y="152.1">1</text>
<text x="339" y="154.7">2</text>
<text x="339" y="152.1">1</text>
<text x="293.3" y="157.2">3</text>
<text x="293.3" y="159.8">4</text>
<text x="316.2" y="157.2">3</text>
<text x="316.2" y="159.8">4</text>
<text x="339" y="157.2">3</text>
<text x="339" y="159.8">4</text>
<text x="67.2" y="164.8">2</text>
<text x="67.2" y="162.3">1</text>
<text x="67.2" y="167.4">3</text>
<text x="162.5" y="164.8">2</text>
<text x="162.5" y="162.3">1</text>
<text x="162.5" y="167.4">3</text>
<text x="293.3" y="162.3">5</text>
<text x="293.3" y="164.8">6</text>
<text x="293.3" y="167.4">7</text>
<text x="316.2" y="162.3">5</text>
<text x="316.2" y="164.8">6</text>
<text x="316.2" y="167.4">7</text>
<text x="339" y="162.3">5</text>
<text x="339" y="164.8">6</text>
<text x="339" y="167.4">7</text>
<text x="67.2" y="169.9">4</text>
<text x="67.2" y="172.5">5</text>
<text x="162.5" y="169.9">4</text>
<text x="162.5" y="172.5">5</text>
<text x="293.3" y="169.9">8</text>
<text x="293.3" y="172.5">9</text>
<text x="316.2" y="169.9">8</text>
<text x="316.2" y="172.5">9</text>
<text x="339" y="169.9">8</text>
<text x="339" y="172.5">9</text>
<text x="67.2" y="175">6</text>
<text x="67.2" y="177.5">7</text>
<text x="162.5" y="175">6</text>
<text x="162.5" y="177.5">7</text>
<text x="292.7" y="175">10</text>
<text x="292.7" y="177.5">11</text>
<text x="315.6" y="175">10</text>
<text x="315.6" y="177.5">11</text>
<text x="338.4" y="175">10</text>
<text x="338.4" y="177.5">11</text>
<text x="66.6" y="185.2">10</text>
<text x="67.2" y="180.1">8</text>
<text x="67.2" y="182.6">9</text>
<text x="161.9" y="185.2">10</text>
<text x="162.5" y="180.1">8</text>
<text x="162.5" y="182.6">9</text>
<text x="292.7" y="180.1">12</text>
<text x="292.7" y="182.6">13</text>
<text x="292.7" y="185.2">14</text>
<text x="315.6" y="180.1">12</text>
<text x="315.6" y="182.6">13</text>
<text x="315.6" y="185.2">14</text>
<text x="338.4" y="180.1">12</text>
<text x="338.4" y="182.6">13</text>
<text x="338.4" y="185.2">14</text>
<text x="66.6" y="187.7">11</text>
<text x="66.6" y="190.2">12</text>
<text x="161.9" y="187.7">11</text>
<text x="161.9" y="190.2">12</text>
<text x="292.7" y="187.7">15</text>
<text x="292.7" y="190.2">16</text>
<text x="315.6" y="187.7">15</text>
<text x="315.6" y="190.2">16</text>
<text x="338.4" y="187.7">15</text>
<text x="338.4" y="190.2">16</text>
<text x="66.6" y="192.8">13</text>
<text x="66.6" y="195.3">14</text>
<text x="66.6" y="197.9">15</text>
<text x="161.9" y="192.8">13</text>
<text x="161.9" y="195.3">14</text>
<text x="161.9" y="197.9">15</text>
<text x="292.7" y="192.8">17</text>
<text x="292.7" y="195.3">18</text>
<text x="292.7" y="197.9">19</text>
<text x="315.6" y="192.8">17</text>
<text x="315.6" y="195.3">18</text>
<text x="315.6" y="197.9">19</text>
<text x="338.4" y="192.8">17</text>
<text x="338.4" y="195.3">18</text>
<text x="338.4" y="197.9">19</text>
<text x="66.6" y="200.4">16</text>
<text x="66.6" y="202.9">17</text>
<text x="161.9" y="200.4">16</text>
<text x="161.9" y="202.9">17</text>
<text x="66.6" y="205.5">18</text>
<text x="66.6" y="208">19</text>
<text x="67.2" y="230.9">2</text>
<text x="67.2" y="228.3">1</text>
<text x="67.2" y="233.4">3</text>
<text x="162.5" y="230.9">2</text>
<text x="162.5" y="228.3">1</text>
<text x="162.5" y="233.4">3</text>
<text x="67.2" y="236">4</text>
<text x="67.2" y="238.5">5</text>
<text x="162.5" y="236">4</text>
<text x="162.5" y="238.5">5</text>
<text x="67.2" y="241">6</text>
<text x="162.5" y="241">6</text>
</g>
<g font-size="1.8" fill="#006464">
<text x="72.5" y="71">AREF</text>
<text x="75.6" y="98.9">3V3</text>
<text x="80" y="101.4">VBUS</text>
<text x="85.8" y="104">5V0</text>
<text x="91.1" y="106.5">VIN</text>
<text x="100.6" y="111.6">VBAT</text>
<text x="72.5" y="159.9">AREF</text>
<text x="75.6" y="187.8">3V3</text>
<text x="80" y="190.3">VBUS</text>
<text x="85.8" y="192.9">5V0</text>
<text x="91.1" y="195.4">VIN</text>
<text x="100.6" y="200.5">VBAT</text>
<text x="247.5" y="271.4">M1</text>
<text x="255.1" y="271.4">M2</text>
<text x="262.7" y="271.4">M3</text>
<text x="270.3" y="271.4">M4</text>
</g>
<g font-size="1.8" fill="#0f0f0f">
<text x="157.5" y="70.9">RST</text>
<text x="157.5" y="73.4">D31</text>
<text x="157.5" y="75.9">D30</text>
<text x="69.8" y="81">A1</text>
<text x="69.8" y="83.6">A2</text>
<text x="69.8" y="78.5">A0</text>
<text x="157.5" y="78.5">D0</text>
<text x="157.5" y="81">D1</text>
<text x="157.5" y="83.6">D2</text>
<text x="69.8" y="86.1">A3</text>
<text x="69.8" y="88.6">A4</text>
<text x="157.5" y="88.6">D4</text>
<text x="157.5" y="86.1">D3</text>
<text x="69.8" y="93.7">MOSI</text>
<text x="69.8" y="91.2">A5</text>
<text x="157.5" y="91.2">D5</text>
<text x="157.5" y="93.7">D6</text>
<text x="69.8" y="101.3">ATN</text>
<text x="69.8" y="98.8">MISO</text>
<text x="69.8" y="96.3">SCK</text>
<text x="157.5" y="98.8">D8</text>
<text x="157.5" y="101.3">D9</text>
<text x="157.5" y="96.3">D7</text>
<text x="157.5" y="106.4">D11</text>
<text x="157.5" y="103.9">D10</text>
<text x="157.5" y="111.5">D13</text>
<text x="157.5" y="109">D12</text>
<text x="157.5" y="114">SCL 18</text>
<text x="157.5" y="116.6">SDA 19</text>
<text x="69.8" y="167.4">A0</text>
<text x="157.5" y="167.4">D30</text>
<text x="157.5" y="162.3">RST</text>
<text x="157.5" y="164.8">D31</text>
<text x="69.8" y="169.9">A1</text>
<text x="69.8" y="172.5">A2</text>
<text x="157.5" y="172.5">D1</text>
<text x="157.5" y="169.9">D0</text>
<text x="69.8" y="177.5">A4</text>
<text x="69.8" y="175">A3</text>
<text x="157.5" y="177.5">D3</text>
<text x="157.5" y="175">D2</text>
<text x="69.8" y="180.1">A5</text>
<text x="69.8" y="185.2">SCK</text>
<text x="69.8" y="182.6">MOSI</text>
<text x="157.5" y="185.2">D6</text>
<text x="157.5" y="180.1">D4</text>
<text x="157.5" y="182.6">D5</text>
<text x="69.8" y="190.2">ATN</text>
<text x="69.8" y="187.7">MISO</text>
<text x="157.5" y="187.7">D7</text>
<text x="157.5" y="190.2">D8</text>
<text x="157.5" y="197.9">D11</text>
<text x="157.5" y="192.8">D9</text>
<text x="157.5" y="195.3">D10</text>
<text x="157.5" y="202.9">D13</text>
<text x="157.5" y="200.4">D12</text>
<text x="157.5" y="208">SDA 19</text>
<text x="157.5" y="205.5">SCL 18</text>
</g>
</svg>
